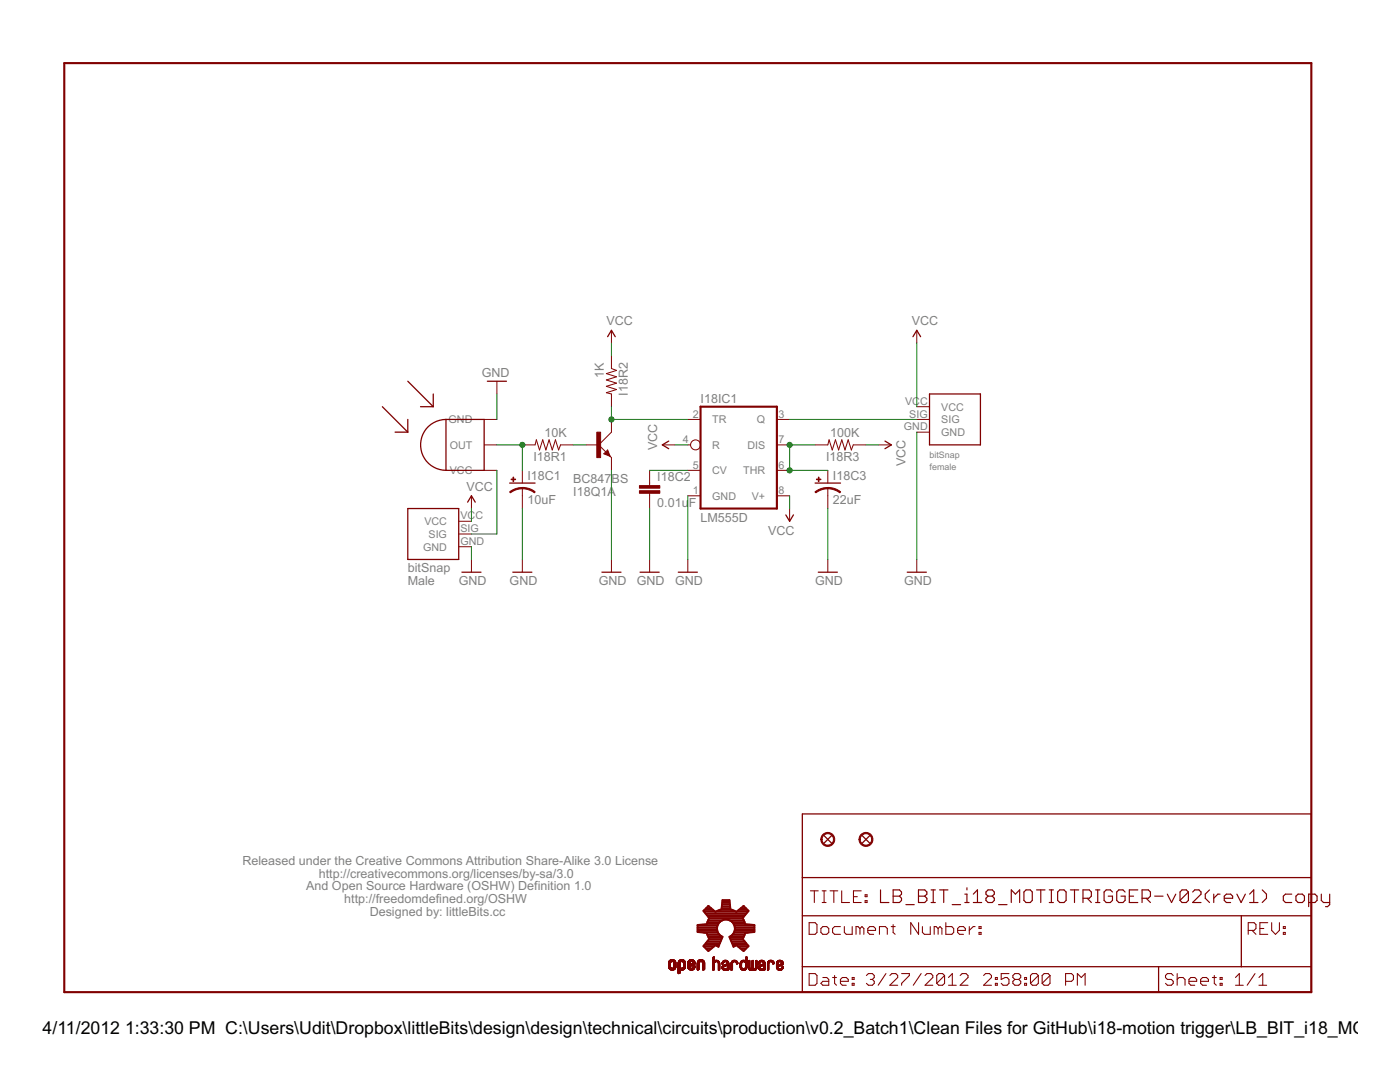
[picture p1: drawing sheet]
<svg xmlns="http://www.w3.org/2000/svg" width="279mm" height="216mm" viewBox="0 0 279 216" stroke-linecap="round" stroke-linejoin="round" font-family="sans-serif">
<g fill="none" stroke="#800000" stroke-width=".25">
<path d="M81.4 76.1l5.1 5.1M86.5 78.6v2.6M97.3 76.1h3.8M121.3 67.2l.7-1.3 .8 1.3M182.2 67.2l.8-1.3 .7 1.3M185.5 78.6h10.2v10.2h-10.2zM76.3 81.2l5.1 5M78.8 86.2h2.6M81.4 83.7v2.5M83.9 81.2h2.6M89 83.7a5.1 5.1 0 0 0-5.1 5.1 5.1 5.1 0 0 0 5.1 5.1M89 83.7h7.6v10.2h-7.6"/>
<path d="M89 83.7v10.2M101.7 96.4h5.1M121.3 90l.2 .8-.7-.2zM121.3 90.3l-.3 .3M133.5 88l-1.3 .8 1.3 .7M162.7 96.4h5M176.6 88l1.3 .8-1.3 .7M81.4 101.5h10.1v10.1h-10.1zM92.2 114.2h3.8M93.3 100.2l.8-1.3 .7 1.3M102.3 114.2h3.9M120.1 114.2h3.8"/>
<path d="M127.7 114.2h3.9M135.4 114.2h3.8M156.8 102.7l.8 1.3 .7-1.3M163.3 114.2h3.8M181.1 114.2h3.8M160.1 162.4h101.6v35.6h-101.6zM160.1 175.1h101.6M164.4 166.7l1.6 1.6M166 166.7l-1.6 1.6M172.1 166.7l1.5 1.6M173.6 166.7l-1.5 1.6M160.1 182.7h101.6"/>
<path d="M160.1 192.9h101.6M231.2 192.9v5.1M247.7 182.7v10.2"/>
</g>
<g fill="none" stroke="#800000" stroke-width=".2">
<path d="M99.2 76.1v2.5M122 65.9v2.6M122 71v2.5l1 .4-2 .6 2 .7-2 .6 2 .7-2 .6 2 .6-2 .7 1 .2v2.6M183 65.9v2.6M94.1 98.9v2.6M96.6 83.7h2.6M96.6 93.9h2.6M96.6 88.8h2.6M104.2 88.8h2.6l.2-1 .7 2 .6-2 .6 2 .7-2 .6 2 .6-2 .7 2 .4-1h2.5M104.2 93.9v2.5M104.2 97.4v4.1M116.9 88.8h2.6"/>
<path d="M119.5 88.8l2.5 2.5v2.6M121.3 89.8l.5 1.3-1.3-.5zM122 83.7v2.5l-2.5 2.6M129.6 93.9v3M129.6 98.4v3.1M132.2 88.8h2.5M137.3 83.7h2.5M137.3 93.9h2.5M137.3 88.8h.5M137.3 98.9h2.5M155 83.7h2.6M155 93.9h2.6"/>
<path d="M155 88.8h2.6M155 98.9h2.6M162.7 88.8h2.5l.3-1 .6 2 .6-2 .7 2 .6-2 .6 2 .7-2 .6 2 .4-1h2.5M165.2 93.9v2.5M165.2 97.4v4.1M175.4 88.8h2.5M183 81.2h2.5M183 83.7h2.5M183 86.2h2.5M91.5 104h2.6M91.5 106.6h2.6M91.5 109.1h2.6"/>
<path d="M94.1 111.6v2.6M104.2 111.6v2.6M122 111.6v2.6M129.6 111.6v2.6M137.3 111.6v2.6M157.6 101.5v2.5M165.2 111.6v2.6M183 111.6v2.6M133.4 192.9l.4 .1M133.4 192.9h.4M133.4 192.8h.4M133.4 192.7h.4"/>
<path d="M133.4 192.6h.4M133.4 192.5h.4M133.4 192.4h.4M133.4 192.3h.4M133.4 192.2h.4M133.4 193h.5M133.4 192.1h.4M133.5 193.1h.5M133.5 193.1h.4M133.5 193h.4M133.5 192h.4M133.5 193.2h1.3"/>
<path d="M133.5 191.9h1.3M133.5 191.8h1.3M133.6 193.3h1.1M133.6 191.7h1.1M133.6 193.4h1.1M133.7 191.6h.9M133.7 193.5h.9M133.8 191.6h.7M133.8 193.5h.7M133.8 192.1l-.4 .1M133.9 192h-.4M133.9 191.5h.5"/>
<path d="M133.9 193.6h.5M134 191.9l-.5 .1M134 191.9h-.5M134.3 191.9h.5M134.3 193.1h.6M134.3 191.9h.6M134.4 192h.5M134.5 193h.4M134.5 192h.4M134.5 192.1h.4M134.5 192.9h.4M134.5 192.8h.4"/>
<path d="M134.5 192.7h.4M134.5 192.6h.4M134.5 192.5h.4M134.5 192.4h.4M134.5 192.3h.4M134.5 192.2h.4M134.6 193.4h-.9M134.8 193.3h-1.3M134.9 193.1h-.5M135.3 194.2h.3M135.3 194.1h.4M135.3 194h.4"/>
<path d="M135.3 193.9h.4M135.3 193.8h.4M135.3 193.7h.4M135.3 193.6h.4M135.3 193.2h1.4M135.3 193.1h.6M135.3 193.1h.5M135.3 193h.5M135.3 193h.4M135.3 192.9h.4M135.3 192.8h.4M135.3 192.7h.4"/>
<path d="M135.3 192.6h.4M135.3 192.5h.4M135.3 192.4h.4M135.3 192.3h.4M135.3 192.2h.4M135.3 192.1h.4M135.4 194.3h.1M135.4 192h.4M135.4 191.8h1.3M135.5 191.7h1.2M135.5 191.7h1.1M135.6 191.6h1"/>
<path d="M135.6 191.6h.9M135.7 194.2h-.4M135.7 191.6h.7M135.7 194.1h-.4M135.7 193.6h-.4M135.8 192h-.5M135.8 193.6h.5M135.9 191.5h.4M135.9 191.9h-.5M136.2 191.9h.5M136.2 193.1h.6M136.2 191.9h.6"/>
<path d="M136.3 192h.5M136.4 193h.4M136.4 192h.4M136.4 192.1h.4M136.4 193.5h-1.1M136.4 192.9h.4M136.4 192.2h.4M136.4 192.8h.4M136.4 192.7h.4M136.4 192.6h.4M136.4 192.5h.4M136.4 192.4h.4"/>
<path d="M136.4 192.3h.4M136.5 193.5h-1.2M136.6 193.4h-1.3M136.7 193.3h-1.4M136.7 193.2l-1.4 .1M136.7 191.8l-1.3 .1M136.8 193.1h-.5M137.3 193.1h.4M137.3 193h.4M137.3 192.9l.4 .1M137.3 192.9h.4M137.3 192.4h.3"/>
<path d="M137.3 192.3h.3M137.3 192.1h.3M137.3 192.1h.4M137.3 193.1h.5M137.3 193.2h1.3M137.4 193.3h1.2M137.4 193.2h1.2M137.4 191.8h1.2M137.4 191.7h1.2M137.4 191.7h1.1M137.5 193.4h1M137.5 191.6h1"/>
<path d="M137.5 193.5h.9M137.5 191.6h.9M137.6 191.6h.8M137.6 192.2h-.3M137.6 193.5h.7M137.7 192h-.4M137.7 192.4h1M137.8 193.6h.4M137.8 192.8h-.5M137.8 191.5h.4M137.8 191.9l-.5 .1M137.9 191.9h-.6"/>
<path d="M137.9 192.3h.8M137.9 192.8h-.6M138 192.3h.7M138 192.7h-.7M138.1 192.3h.6M138.1 191.9h.6M138.1 192.7h-.8M138.2 193.1h.5M138.2 191.9h.5M138.2 192.2h.5M138.2 192h.5M138.2 192.6h-.9"/>
<path d="M138.3 192h.4M138.3 193h.4M138.3 192.1h.4M138.3 192.9h.4M138.3 192.8h.4M138.3 192.6h-1M138.4 192.5l-1.1 .1M138.4 192.7h.3M138.5 192.7h.2M138.6 192.5h-1.3M138.6 191.8l-1.3 .1M138.7 192.4h-1.4"/>
<path d="M139.1 193.4h.5M139.1 193.3h.5M139.1 193.2h.5M139.1 193.1h.5M139.1 193h.5M139.1 192.9h.5M139.1 192.8h.5M139.1 192.7h.5M139.1 192.6h.5M139.1 192.5h.5M139.1 192.4h.5M139.1 192.3h.5"/>
<path d="M139.1 192.2h.5M139.1 192.1h.5M139.2 193.5h.2M139.2 193.6h.1M139.2 191.9h1.3M139.3 191.8h1.2M139.3 191.7h1.2M139.3 191.7h1.1M139.4 191.6h1M139.4 191.6h.9M139.5 193.5h-.4M139.5 191.6h.8"/>
<path d="M139.6 193.4h-.5M139.6 192.1h-.4M139.6 192h-.4M139.7 191.5h.4M139.7 191.9l-.5 .1M139.8 191.9h-.6M140 191.9h.6M140.1 191.9l.5 .1M140.1 192h.5M140.2 192h.4M140.2 192.1h.4M140.2 193.4h.4"/>
<path d="M140.2 193.3h.4M140.2 193.2h.4M140.2 193.1h.4M140.2 193h.4M140.2 192.9h.4M140.2 192.8h.4M140.2 192.7h.4M140.2 192.6h.4M140.2 192.5h.4M140.2 192.4h.4M140.2 192.3h.4M140.2 192.2h.4"/>
<path d="M140.3 193.6h.1M140.5 193.5h-.2M140.6 193.5h-.4M142.3 193.4h.3M142.3 193.3h.3M142.3 193.2h.3M142.3 193.1h.3M142.3 193h.3M142.3 192.9h.3M142.3 192.8h.3M142.3 192.7h.3M142.3 192.6h.3"/>
<path d="M142.3 192.5h.3M142.3 192.4h.3M142.3 192.3h.3M142.3 192.2h.3M142.3 192.1h.3M142.3 192h.4M142.3 191.8h1.2M142.3 191.7h1.1M142.3 191.7h1M142.3 191.6h.3M142.3 191.5h.3M142.3 191.4h.3"/>
<path d="M142.3 191.3h.3M142.3 191.2h.3M142.3 191.1h.3M142.3 191h.3M142.4 190.9h.2M142.4 193.6h-.1M142.5 193.5h-.2M142.6 193.5h-.3M142.6 192.2l-.3 .1M142.6 192.1h-.3M142.7 192h-.4M142.7 191.6h.5"/>
<path d="M142.9 191.9h-.6M142.9 191.6h.1M143.1 191.9l.5 .1M143.2 192h.4M143.3 192h.3M143.3 192.1h.3M143.3 192.2h.3M143.4 193.5h.2M143.4 193.4h.2M143.4 193.3h.2M143.4 193.2h.2M143.4 193.1h.2"/>
<path d="M143.4 193h.2M143.4 192.9h.2M143.4 192.8h.2M143.4 192.7h.2M143.4 192.6h.2M143.4 192.5h.2M143.4 192.4h.2M143.4 192.3h.2M143.4 192.2h.2M143.4 193.6h.1M143.5 193.6h-.1M143.5 191.9h-1.2"/>
<path d="M143.6 193.5h-.2M143.6 193.4h-.2M144.1 193.2h.3M144.1 193.1h.3M144.1 192.4h.2M144.1 192.3h.3M144.1 192.2h.3M144.1 193.3h.4M144.1 193.2l.4 .1M144.1 192.1h.3M144.1 193.3h.8M144.2 193.4h.7"/>
<path d="M144.2 193.4h.8M144.2 192.7h.7M144.2 191.9h1.2M144.2 193.5h.8M144.3 191.9h1M144.3 191.8h1M144.3 193.5h.7M144.3 191.7h.9M144.4 193h-.3M144.4 191.7h.8M144.4 193.6h.6M144.4 192.1h-.3"/>
<path d="M144.5 192.9l-.4 .1M144.5 192.6h1M144.5 193.6h.4M144.5 192h-.4M144.5 191.6h.5M144.6 192.9h-.5M144.7 192.8h-.6M144.7 192.5h.8M144.7 193.6h.1M144.7 191.9l-.5 .1M144.7 191.6h.1M144.8 192.4h.7"/>
<path d="M144.8 192.8h-.7M144.9 191.9h.5M144.9 192.4h.6M145 192h.4M145 192.7h-.8M145.1 192h.3M145.1 192.3h.4M145.1 192.1h.3M145.1 192.7h.4M145.1 192.2h.4M145.2 193.4h.3M145.2 193.3h.3"/>
<path d="M145.2 193.2h.3M145.2 193.1h.3M145.2 193h.3M145.2 192.9h.3M145.2 192.8h.3M145.2 192.7h.3M145.2 192.2h.3M145.3 193.6h-.1M145.4 193.5h-.2M145.5 193.5h-.3M145.5 192.6l-1.2 .1M145.9 193.4h.3"/>
<path d="M145.9 193.3h.3M145.9 193.2h.3M145.9 193.1h.3M145.9 193h.3M145.9 192.9h.3M145.9 192.8h.3M145.9 192.7h.3M145.9 192.6h.3M145.9 192.5h.3M145.9 192.4h.3M145.9 192.3h.3M145.9 192.2h.3"/>
<path d="M145.9 192.1h.3M145.9 193.6h.1M146 193.6h-.1M146 191.9h1.1M146.1 191.8h1M146.1 193.5h-.2M146.1 191.7h.9M146.2 193.5h-.3M146.2 191.7h.8M146.3 192.1h-.4M146.3 192h-.4M146.3 191.6h.5"/>
<path d="M146.5 191.9h-.5M146.5 191.6h.1M146.7 191.9h.5M146.8 192h.4M146.9 192h.3M146.9 192.1h.3M146.9 192.1h.4M147 192.2h.3M147 192.4h.1M147.2 191.9h-1.2M147.2 192.3h-.2M147.7 193h.3"/>
<path d="M147.7 192.9h.3M147.7 192.8h.3M147.7 192.7h.3M147.7 192.6h.3M147.7 192.5h.3M147.7 192.4h.3M147.7 192.3h.3M147.7 192.2h.3M147.7 193.1h.3M147.7 192.1h.3M147.7 193.2h.4M147.7 193.1h.4"/>
<path d="M147.8 193.2l.4 .1M147.8 193.3h.4M147.8 193.3h1.2M147.8 193.4h1.1M147.8 191.9h1.3M147.9 193.4h1M147.9 191.8h1.2M147.9 193.5h.9M148 191.7h1.1M148 193.5h.8M148 192.2h-.3M148.1 192.1h-.4"/>
<path d="M148.1 193.6h.6M148.1 192h-.3M148.1 191.6h.6M148.2 193.6h.4M148.2 192h-.4M148.3 191.9l-.5 .1M148.3 193.6h.1M148.3 191.6h.1M148.4 193.6h.1M148.5 191.9h.6M148.6 193.3h.4M148.6 192h.5"/>
<path d="M148.7 193.2h.3M148.7 192h.4M148.7 192.1h.4M148.8 192.1h.3M148.8 193h.3M148.8 192.9h.3M148.8 192.8h.3M148.8 192.7h.3M148.8 192.6h.3M148.8 192.5h.3M148.8 192.4h.3M148.8 192.3h.3"/>
<path d="M148.8 192.2h.3M148.8 191.6h.3M148.8 191.5h.3M148.8 191.4h.3M148.8 191.3h.3M148.8 191.2h.3M148.8 191.1h.3M148.8 191h.3M148.9 190.9h.2M149.1 193.1h-.4M149.1 193.1h-.3M149.1 191.9h-1.3"/>
<path d="M149.4 193.1h.2M149.4 193h.2M149.4 192.9h.2M149.4 192.8h.2M149.4 192.7h.2M149.4 192.6h.2M149.4 192.5h.2M149.4 192.4h.2M149.4 192.3h.2M149.4 192.2h.2M149.4 192.1h.2M149.4 192h.2"/>
<path d="M149.4 191.9h.2M149.4 191.8h.2M149.4 193.3h1.6M149.4 193.3h.3M149.4 193.2h.3M149.4 193.1h.3M149.4 191.7h.2M149.4 193.4h1.6M149.5 193.5h1.4M149.5 191.6h.1M149.6 193.6h.5M149.7 193.6h.3"/>
<path d="M149.9 193.6h.1M150 193.3h.4M150 193.2h.4M150.1 193.1h.3M150.1 193.1h.2M150.1 193h.2M150.1 192.9h.2M150.1 192.8h.2M150.1 192.7h.2M150.1 192.6h.2M150.1 192.5h.2M150.1 192.4h.2"/>
<path d="M150.1 192.3h.2M150.1 192.2h.2M150.1 192.1h.2M150.1 192h.2M150.1 191.9h.2M150.1 191.8h.2M150.1 191.7h.2M150.2 191.6h.1M150.3 193.6h.5M150.4 193.6h.3M150.7 193.2h.3M150.7 193.1h.3"/>
<path d="M150.8 193.1h.2M150.8 193h.2M150.8 192.9h.2M150.8 192.8h.2M150.8 192.7h.2M150.8 192.6h.2M150.8 192.5h.2M150.8 192.4h.2M150.8 192.3h.2M150.8 192.2h.2M150.8 192.1h.2M150.8 192h.2"/>
<path d="M150.8 191.9h.2M150.8 191.8h.2M150.8 191.7h.2M150.9 191.6h.1M151 193.3h-.3M151.3 193.2h.4M151.3 193.1h.3M151.3 193h.3M151.3 192.2h.3M151.3 192.1h.4M151.4 193.3h.4M151.4 193.3h.8"/>
<path d="M151.4 192h.3M151.4 193.4h.8M151.5 193.4h.7M151.5 191.9h1.1M151.5 191.9h1M151.5 193.5h.7M151.5 191.8h1M151.5 192.4h-.2M151.6 193.5h.6M151.6 192.3h-.3M151.6 191.7h.9M151.6 192.2l-.3 .1"/>
<path d="M151.7 193.6h.5M151.7 193h-.4M151.7 191.7h.7M151.7 192.1h-.3M151.7 192.9l-.4 .1M151.7 192.6h1M151.8 193.6h.3M151.8 192.6h.9M151.8 191.6h.5M151.8 192h-.4M151.8 192.9h-.4M151.9 192.8h-.5"/>
<path d="M151.9 192.5h.8M151.9 191.9l-.5 .1M152 191.6h.1M152 192.4h.7M152.1 192.8h-.7M152.1 191.9l.5 .1M152.1 192.7h-.7M152.1 192.4h.6M152.3 192h.4M152.3 192.7h-.8M152.3 192.3h.4M152.3 192.1h.4"/>
<path d="M152.4 192.3h.3M152.4 192.1h.3M152.4 192.7h.3M152.4 192.2h.3M152.4 193.5h.3M152.4 193.4h.3M152.4 193.3h.3M152.4 193.2h.3M152.4 193.1h.3M152.4 193h.3M152.4 192.9h.3M152.4 192.8h.3"/>
<path d="M152.4 193.6h.1M152.6 193.6h-.2M152.7 193.5h-.3M152.7 192.6l-1.1 .1M153.2 193.5h.2M153.2 193.4h.2M153.2 193.3h.2M153.2 193.2h.2M153.2 193.1h.2M153.2 193h.2M153.2 192.9h.2M153.2 192.8h.2"/>
<path d="M153.2 192.7h.2M153.2 192.6h.2M153.2 192.5h.2M153.2 192.4h.2M153.2 192.3h.2M153.2 192.2h.2M153.2 192.1h.3M153.2 193.6h.1M153.2 191.9h1.2M153.3 193.6h-.1M153.3 191.9h1.1M153.3 191.8h1"/>
<path d="M153.4 191.7h.9M153.4 193.5h-.2M153.4 192.2h-.2M153.4 191.7h.8M153.5 192.1h-.3M153.5 192h-.3M153.6 191.6h.5M153.6 192h-.4M153.7 191.9l-.5 .1M153.8 191.6h.1M153.9 191.9h.5M154.1 192h.4"/>
<path d="M154.2 192.1h.3M154.2 192.2h.3M154.2 192.4h.2M154.5 192.3h-.3M155 193.1h.3M155 193h.3M155 192.6h1.1M155 192.5h.3M155 192.4h.3M155 192.3h.3M155 192.2h.3M155 192.1h.3"/>
<path d="M155 193.2h.4M155 192h.3M155 193.3h.5M155 193.2l.4 .1M155.1 193.3h1.1M155.1 193.4h1.1M155.1 191.9h1.1M155.1 193.4h1M155.1 191.8h1M155.2 193.5h.9M155.2 191.7h.9M155.3 193.5h.7"/>
<path d="M155.3 191.7h.7M155.3 192.2h-.3M155.3 192.9h-.3M155.3 192.1h-.3M155.3 193.6h.6M155.4 191.6h.5M155.4 192.9h-.4M155.4 192h-.4M155.4 193.6h.5M155.5 192.8h-.5M155.5 191.9l-.5 .1M155.6 191.6h.1"/>
<path d="M155.6 193.6h.1M155.6 192.8h-.6M155.7 192.7h-.7M155.7 191.9l.6 .1M155.9 192.7h-.9M155.9 192.3h.4M155.9 192h.4M155.9 193.3h.4M156 192.1h.3M156 193.1h.3M156 192.6l-1 .1M156 192.3h.3"/>
<path d="M156 192.2h.3M156 193h.3M156 192.9h.3M156.1 192.9h.2M156.1 192.5l-.7 .1M156.2 192.8h.1M156.2 191.9h-1.1M156.2 193.3h-.3M156.3 192.5h-.8M156.3 193.2h-.4M156.3 193.1h-.3M156.3 192.4h-.7"/>
<path d="M156.3 192.4h-.6"/>
<circle cx="138.8" cy="88.8" r=".99"/>
</g>
<g fill="#800000" stroke="#800000" stroke-width=".2">
<path d="M119.1 86.2h.8v5.1h-.8z"/>
<path d="M102 95.6h.9v.1h-.9z"/>
<path d="M102.4 95.2h.1v.9h-.1z"/>
<path d="M127.6 97.9h4.1v.5h-4.1z"/>
<path d="M127.6 96.9h4.1v.5h-4.1z"/>
<path d="M162.9 95.6h.9v.1h-.9z"/>
<path d="M163.3 95.2h.1v.9h-.1z"/>
</g>
<g fill="#800000" stroke="#800000" stroke-width=".2">
<path d="M104.2 97.3h.3a3.9 3.9 0 0 1 2.3 .8l-.1 .2-1.4-.6-1.1-.2z" fill-rule="evenodd"/>
<path d="M101.7 98.1l1.2-.6 1.3-.2v.2l-1 .2-1.3 .6z" fill-rule="evenodd"/>
<path d="M165.2 97.3h.3a3.9 3.9 0 0 1 2.3 .8l-.2 .2-1.4-.6-1-.2z" fill-rule="evenodd"/>
<path d="M162.6 98.1l1.3-.6 1.3-.2v.2l-1 .2-1.4 .6z" fill-rule="evenodd"/>
<path d="M171.8 166.5a1.4 1.4 0 0 1 2.2 .2 1.4 1.4 0 0 1-.8 2.1 1.4 1.4 0 0 1-1.8-1.3h.3a1.14 1.14 0 0 1 1.7-.9 1.14 1.14 0 0 1 .1 1.9 1.14 1.14 0 0 1-1.8-.7v-.3h-.3z" fill-rule="evenodd"/>
<path d="M164.2 166.5a1.4 1.4 0 0 1 2.2 .3 1.4 1.4 0 0 1-.8 2 1.4 1.4 0 0 1-1.8-1.3h.3a1.14 1.14 0 0 1 1.6-.9 1.14 1.14 0 0 1 .2 1.9 1.14 1.14 0 0 1-1.8-.7v-.3h-.3z" fill-rule="evenodd"/>
</g>
<path d="M12.8 12.6h248.9v185.4h-248.9zM139.8 81.2h15.2v20.3h-15.2z" fill="none" stroke="#800000" stroke-width=".42"/>
<g fill="none" stroke="#800000" stroke-width=".21">
<path d="M161.7 177.8h1.6M162.5 177.8v2.3M164.1 177.8h.8M164.5 177.8v2.3M165.7 177.8h1.5M166.4 177.8v2.3M168 177.8v2.3h1.5M170.3 178.9h.8M171.9 177.8h-1.6v2.3h1.6M172.7 179.7h.3v.4h-.3zM172.7 178.5h.3v.4h-.3zM161.5 184.1h1.2l.3 .4v1.6l-.3 .3h-1.2z"/>
<path d="M161.5 194.3h1.2l.3 .3v1.6l-.3 .4h-1.2zM163.8 185.3l.4-.4h.8l.4 .4v.8l-.4 .3h-.8l-.4-.3zM164.1 180.1h.8M164.2 195.1h.8l.4 .3v1.2h-1.2l-.4-.4 .4-.4h1.2M166.2 195.1h.7M166.6 194.6v1.6l.3 .4M167.7 195.8h1.6v-.4l-.4-.3h-.8l-.4 .3v.8l.4 .4h.8M167.7 184.9h-1.1l-.4 .4v.8l.4 .3h1.1M168.5 184.9v1.2l.4 .3h1.2v-1.5M170.1 196.2h.4v.4h-.4zM170.1 195.1h.4v.3h-.4zM171.6 185.3l-.4-.4h-.4v1.5"/>
<path d="M171.6 185.3v1.1M171.6 185.3l.4-.4 .4 .4v1.1M172.9 194.6l.4-.3h.8l.4 .3v.5l-.4 .3M173.2 185.7h1.5v-.4l-.4-.4h-.7l-.4 .4v.8l.4 .3h.7M173.7 195.4h.4M174.1 195.4l.4 .4v.4l-.4 .4h-.8l-.4-.4M175.5 186.4v-1.5h1.2l.4 .4v1.1M176.8 194.3l-1.5 2.3M177.6 194.6l.4-.3h.8l.4 .3v.5l-1.6 1.5h1.6M177.9 184.9h.7M178.2 184.5v1.6l.4 .3M179.9 194.3h1.6v.3l-1.6 1.6v.4"/>
<path d="M183.3 184.1v2.3l-1.5-2.3v2.3M183.8 194.3l-1.5 2.3M184.1 184.9v1.2l.4 .3h1.2v-1.5M184.6 194.6l.4-.3h.8l.4 .3v.5l-1.6 1.5h1.6M187.2 185.3l-.4-.4h-.4v1.5M187.2 185.3v1.1M187.2 185.3l.4-.4 .4 .4v1.1M188.5 194.6v1.6l-.4 .4h-.8l-.4-.4M188.5 194.6l-.4-.3h-.8l-.4 .3v1.6M188.5 194.6l-1.6 1.6M188.8 184.1v2.3h1.1l.4-.3v-.8l-.4-.4h-1.1M189.3 196.6h1.5"/>
<path d="M189.3 195.1l.8-.8v2.3M191.1 185.7h1.6v-.4l-.4-.4h-.8l-.4 .4v.8l.4 .3h.8M191.6 194.6l.4-.3h.8l.4 .3v.5l-1.6 1.5h1.6M193.4 184.9v1.5M194.6 184.9h-.4l-.8 .8M195.4 186.1h.4v.3h-.4zM195.4 184.9h.4v.4h-.4zM196.3 194.6l.4-.3h.8l.4 .3v.5l-1.6 1.5h1.6M198.6 196.2h.4v.4h-.4zM198.6 195.1h.4v.3h-.4zM201.4 194.3h-1.6v1.1l.8-.3h.4l.4 .3v.8l-.4 .4h-.8l-.4-.4M202.5 195.4l-.4 .4v.4l.4 .4h.8l.4-.4v-.4l-.4-.4"/>
<path d="M202.5 195.4l-.4-.3v-.5l.4-.3h.8l.4 .3v.5l-.4 .3M202.5 195.4h.8M204.5 196.2h.4v.4h-.4zM204.5 195.1h.4v.3h-.4zM207.2 194.6v1.6l-.4 .4h-.8l-.3-.4M207.2 194.6l-.4-.3h-.8l-.3 .3v1.6M207.2 194.6l-1.5 1.6M209.5 194.6v1.6l-.3 .4h-.8l-.4-.4M209.5 194.6l-.3-.3h-.8l-.4 .3v1.6M209.5 194.6l-1.5 1.6M212.7 195.8h1.1l.4-.4v-.8l-.4-.3h-1.1v2.3M215 196.6v-2.3l.8 .8 .8-.8v2.3"/>
<path d="M234.1 194.6l-.3-.3h-.8l-.4 .3v.5l.4 .3h.8l.3 .4v.4l-.3 .4h-.8l-.4-.4M234.9 195.4l.4-.3h.8l.4 .3v1.2M234.9 194.3v2.3M237.3 195.8h1.5v-.4l-.4-.3h-.7l-.4 .3v.8l.4 .4h.7M239.6 195.8h1.6v-.4l-.4-.3h-.8l-.4 .3v.8l.4 .4h.8M242 195.1h.7M242.3 194.6v1.6l.4 .4M243.5 196.2h.4v.4h-.4zM243.5 195.1h.4v.3h-.4zM246.6 196.6h1.5M246.6 195.1l.7-.8v2.3M249.1 185.7h1.2l.4-.4v-.8l-.4-.4h-1.2v2.3"/>
<path d="M249.9 185.7l.8 .7M250.5 194.3l-1.6 2.3M251.2 196.6h1.6M251.2 195.1l.8-.8v2.3M251.4 185.3h.8M253 184.1h-1.6v2.3h1.6M253.8 184.1v1.6l.8 .7 .7-.7v-1.6M256.1 186.1h.4v.3h-.4zM256.1 184.9h.4v.4h-.4z"/>
</g>
<g fill="none" stroke="#800000" stroke-width=".23">
<path d="M175.7 177.6v2.5h1.7M178.2 177.6h1.3l.4 .4v.4l-.4 .4 .4 .4v.5l-.4 .4h-1.3zM178.2 178.8h1.3M183.3 177.6h1.3l.4 .4v.4l-.4 .4 .4 .4v.5l-.4 .4h-1.3zM183.3 178.8h1.3M185.8 177.6h.9M186.2 177.6v2.5M187.5 177.6h1.7M188.3 177.6v2.5M192.6 178.4h.4v1.7M193 177.1v.5M194.2 178.4l.9-.8v2.5"/>
<path d="M197.2 178.8l-.4 .4v.5l.4 .4h.8l.4-.4v-.5l-.4-.4M197.2 178.8l-.4-.4v-.4l.4-.4h.8l.4 .4v.4l-.4 .4M197.2 178.8h.8M204.3 178l.5-.4h.8l.4 .4v1.7l-.4 .4h-.8l-.5-.4zM206.9 177.6h1.7M207.7 177.6v2.5M209.4 177.6h.8M209.8 177.6v2.5M211.1 178l.4-.4h.8l.5 .4v1.7l-.5 .4h-.8l-.4-.4zM213.6 177.6h1.7M214.4 177.6v2.5M216.1 179.2h1.3l.4-.4v-.8l-.4-.4h-1.3v2.5"/>
<path d="M217 179.2l.8 .9M218.7 177.6h.8M219.1 177.6v2.5M222 178l-.4-.4h-.8l-.5 .4v1.7l.5 .4h.8l.4-.4v-.9h-.8M224.5 178l-.4-.4h-.8l-.4 .4v1.7l.4 .4h.8l.4-.4v-.9h-.8M225.4 178.8h.8M227.1 177.6h-1.7v2.5h1.7M227.9 179.2h1.3l.4-.4v-.8l-.4-.4h-1.3v2.5M228.7 179.2l.9 .9M230.4 178.8h1.7M233 178.4l.8 1.7 .9-1.7M237.2 178v1.7l-.5 .4h-.8l-.4-.4"/>
<path d="M237.2 178l-.5-.4h-.8l-.4 .4v1.7M237.2 178l-1.7 1.7M238 178l.4-.4h.9l.4 .4v.4l-1.7 1.7h1.7M241.4 177.6l-.9 .8v.8l.9 .9M242.2 178.4v1.7M243.5 178.4h-.4l-.9 .8M244.3 179.2h1.7v-.4l-.4-.4h-.8l-.5 .4v.9l.5 .4h.8M246.8 178.4l.9 1.7 .8-1.7M249.4 178.4l.8-.8v2.5M251.9 177.6l.9 .8v.8l-.9 .9M257.8 178.4h-1.3l-.4 .4v.9l.4 .4h1.3M258.6 178.8l.5-.4h.8l.4 .4v.9l-.4 .4h-.8l-.5-.4z"/>
<path d="M263.7 178.4v1.3l.4 .4h1.3M265.4 178.4v2.1l-.5 .4h-.4M180.8 180.5h1.7M185.8 180.1h.9M190 180.5h1.7M192.6 180.1h.8M194.2 180.1h1.7M199.3 180.5h1.7M201.8 180.1v-2.5l.8 .8 .9-.8v2.5M209.4 180.1h.8M218.7 180.1h.8M249.4 180.1h1.7"/>
<path d="M261.2 180.1h1.2l.4-.4v-.9l-.4-.4h-1.2v2.5"/>
</g>
<g fill="none" stroke="#800000" stroke-width=".38">
<path d="M144.2 179.8h1.4M139.2 185.8h4M139.2 185.4h3.9M139.2 185.1h3.9M139.2 184.7h4M140.5 188.9h2M140.5 186.1h2.8M140.5 181.9h2.3M140.6 181.6h1.7M140.6 188.6h2.9M140.8 182.3h8.2M140.8 189.3h1.2"/>
<path d="M140.9 188.2h2.8M140.9 181.2h1M141.1 184.4h2.3M141.1 182.6h7.6M141.1 186.5h2.5M141.2 187.9h2.6M141.2 184h2.4M141.2 189.6h.4M141.3 186.8h2.7M141.3 180.9h.2M141.3 183.7h2.8M141.4 183h7"/>
<path d="M141.4 187.5h2.6M141.4 187.2h2.7M141.5 183.3h6.8M142.9 181.9h4M143.2 184.7a1.79 1.79 0 0 0 .7 2.1M143.4 188.9h.1M143.6 181.6l.4-.2 .2-1.8h1.4l.2 1.8 1.2 .5 1.4-1.1 1 1-1.2 1.4 .4 .8M143.6 181.6l-.8 .3-1.4-1.1-1 1 1.1 1.4-.4 1.2-1.9 .2v1.4l1.9 .2 .4 1.1-1.1 1.5 1 1 1.4-1.2 .6 .3M143.6 181.6h2.6M143.9 186.8l.3 .1-.8 2M144 181.2h1.7M144.1 180.9h1.6"/>
<path d="M144.1 180.5h1.6M144.1 180.2h1.5M145.6 183.7h2.9M145.6 187.2h2.7M145.8 187.5h2.5M145.8 186.8h2.7M145.8 186.8l-.2 .1 .8 2M145.9 187.9h2.7M146.1 188.2h2.8M146.1 184a1.78 1.78 0 0 0-2.9 .7M146.1 184l.5 .7M146.1 184h2.5"/>
<path d="M146.2 186.5h2.4M146.2 188.6h3M146.4 188.9h.1M146.4 184.4h2.3M146.5 186.1h2.8M146.6 184.7a1.82 1.82 0 0 1-.8 2.1M146.6 184.7h4M146.6 185.8h4M146.6 185.1h4M146.7 185.4h3.9M147 181.9h2.3M147.3 188.9h2"/>
<path d="M147.4 181.6h1.8M147.7 189.3h1.2M147.9 181.2h.9M148.2 189.6h.4M148.3 180.9h.2M148.6 184l.1 .4 1.9 .2v1.4l-1.9 .2-.5 1.1 1.2 1.5-1 1-1.4-1.2-.6 .3"/>
</g>
<g fill="none" stroke="#008000" stroke-width=".2">
<path d="M99.2 78.6v5.1M122 68.5v2.5M183 68.5v12.7M99.2 93.9v12.7h-5.1M99.2 88.8h5v5.1M114.4 88.8h2.5M122 81.2v2.5h15.3M122 93.9v17.7M129.6 93.9h7.7M134.7 88.8h2.6M137.3 98.9v12.7M157.6 98.9v2.6"/>
<path d="M157.6 83.7h25.4M162.7 88.8h-5.1v5.1h7.6M172.8 88.8h2.6M183 86.2v25.4M94.1 101.5v2.5M94.1 109.1v2.5M104.2 101.5v10.1M129.6 101.5v10.1M165.2 101.5v10.1"/>
</g>
<g fill="#008000" stroke="#008000" stroke-width=".2">
<circle cx="104.2" cy="88.8" r=".51"/>
<circle cx="122" cy="83.7" r=".51"/>
<circle cx="157.6" cy="93.9" r=".51"/>
<circle cx="157.6" cy="88.8" r=".51"/>
</g>
<g font-size="4">
<text x="8.5" y="206.4">4/11/2012</text>
<text x="25" y="206.4">1:33:30 PM C:\Users\Udit\Dropbox\littleBits\design\design\technical\circuits\production\v0.2_Batch1\Clean Files for GitHub\i18-motion trigger\LB_BIT_i18_MOTIOT</text>
</g>
<g font-size="2.8" fill="#808080">
<text x="121" y="64.9">VCC</text>
<text x="182" y="64.9">VCC</text>
<text x="96.2" y="75.3">GND</text>
<text x="120.5" y="75.3" transform="rotate(-90 120.5 75.3)">1K</text>
<text x="125.3" y="79" transform="rotate(-90 125.3 79)">I18R2</text>
<text x="139.8" y="80.4">I18IC1</text>
<text x="108.7" y="87.2">10K</text>
<text x="131.2" y="89.8" transform="rotate(-90 131.2 89.8)">VCC</text>
<text x="165.7" y="87.2">100K</text>
<text x="105.3" y="95.8">I18C1</text>
<text x="106.4" y="92">I18R1</text>
<text x="164.9" y="92">I18R3</text>
<text x="166.2" y="95.8">I18C3</text>
<text x="180.7" y="93" transform="rotate(-90 180.7 93)">VCC</text>
<text x="93.1" y="97.9">VCC</text>
<text x="105.3" y="100.6">10uF</text>
<text x="114.4" y="96.4">BC847</text>
<text x="114.4" y="98.9">I18Q1A</text>
<text x="122.1" y="96.4">BS</text>
<text x="131.2" y="101.1">0.01u</text>
<text x="131.2" y="96">I18C2</text>
<text x="137.5" y="101.1">F</text>
<text x="166.2" y="100.6">22uF</text>
<text x="139.8" y="104.1">LM555D</text>
<text x="153.3" y="106.8">VCC</text>
<text x="81.4" y="114.2">bitSnap</text>
<text x="81.4" y="116.7">Male</text>
<text x="91.6" y="116.7">GND</text>
<text x="101.7" y="116.7">GND</text>
<text x="119.5" y="116.7">GND</text>
<text x="127.1" y="116.7">GND</text>
<text x="134.7" y="116.7">GND</text>
<text x="162.7" y="116.7">GND</text>
<text x="180.4" y="116.7">GND</text>
<text x="48.4" y="172.6">Released under the Creative Commons Attribution Share-Alike 3.0 License</text>
<text x="61.1" y="177.7">And Open Source Hardware (OSHW) Definition 1.0</text>
<text x="63.6" y="175.1">http://creativecommons.org/licenses/by-sa/3.0</text>
<text x="68.7" y="180.2">http://freedomdefined.org/OSHW</text>
<text x="73.8" y="182.7">Designed by: littleBits.cc</text>
</g>
<g font-size="2.4" fill="#808080">
<text x="138.3" y="83.3">2</text>
<text x="155.4" y="83.3">3</text>
<text x="180.6" y="80.8">VC</text>
<text x="181.5" y="83.3">SIG</text>
<text x="183.6" y="80.8">C</text>
<text x="187.8" y="81.9">VCC</text>
<text x="89.5" y="84.5">GND</text>
<text x="89.8" y="89.5">OUT</text>
<text x="136.3" y="88.4">4</text>
<text x="142.1" y="84.5">TR</text>
<text x="142.1" y="89.5">R</text>
<text x="149.1" y="89.5">DIS</text>
<text x="151" y="84.5">Q</text>
<text x="155.4" y="88.4">7</text>
<text x="180.4" y="85.9">GND</text>
<text x="187.8" y="84.5">SIG</text>
<text x="187.8" y="87">GND</text>
<text x="89.8" y="94.6">VCC</text>
<text x="138.3" y="93.5">5</text>
<text x="142.1" y="94.6">CV</text>
<text x="148.3" y="94.6">THR</text>
<text x="155.4" y="93.5">6</text>
<text x="138.3" y="98.6">1</text>
<text x="142.1" y="99.7">GND</text>
<text x="150" y="99.7">V+</text>
<text x="155.4" y="98.6">8</text>
<text x="84.7" y="104.8">VCC</text>
<text x="85.5" y="107.3">SIG</text>
<text x="91.9" y="103.7">VCC</text>
<text x="91.9" y="106.2">SIG</text>
<text x="84.5" y="109.9">GND</text>
<text x="91.9" y="108.7">GND</text>
</g>
<g font-size="2" fill="#808080">
<text x="185.5" y="91.3">bitSnap</text>
<text x="185.5" y="93.9">female</text>
</g>
</svg>
